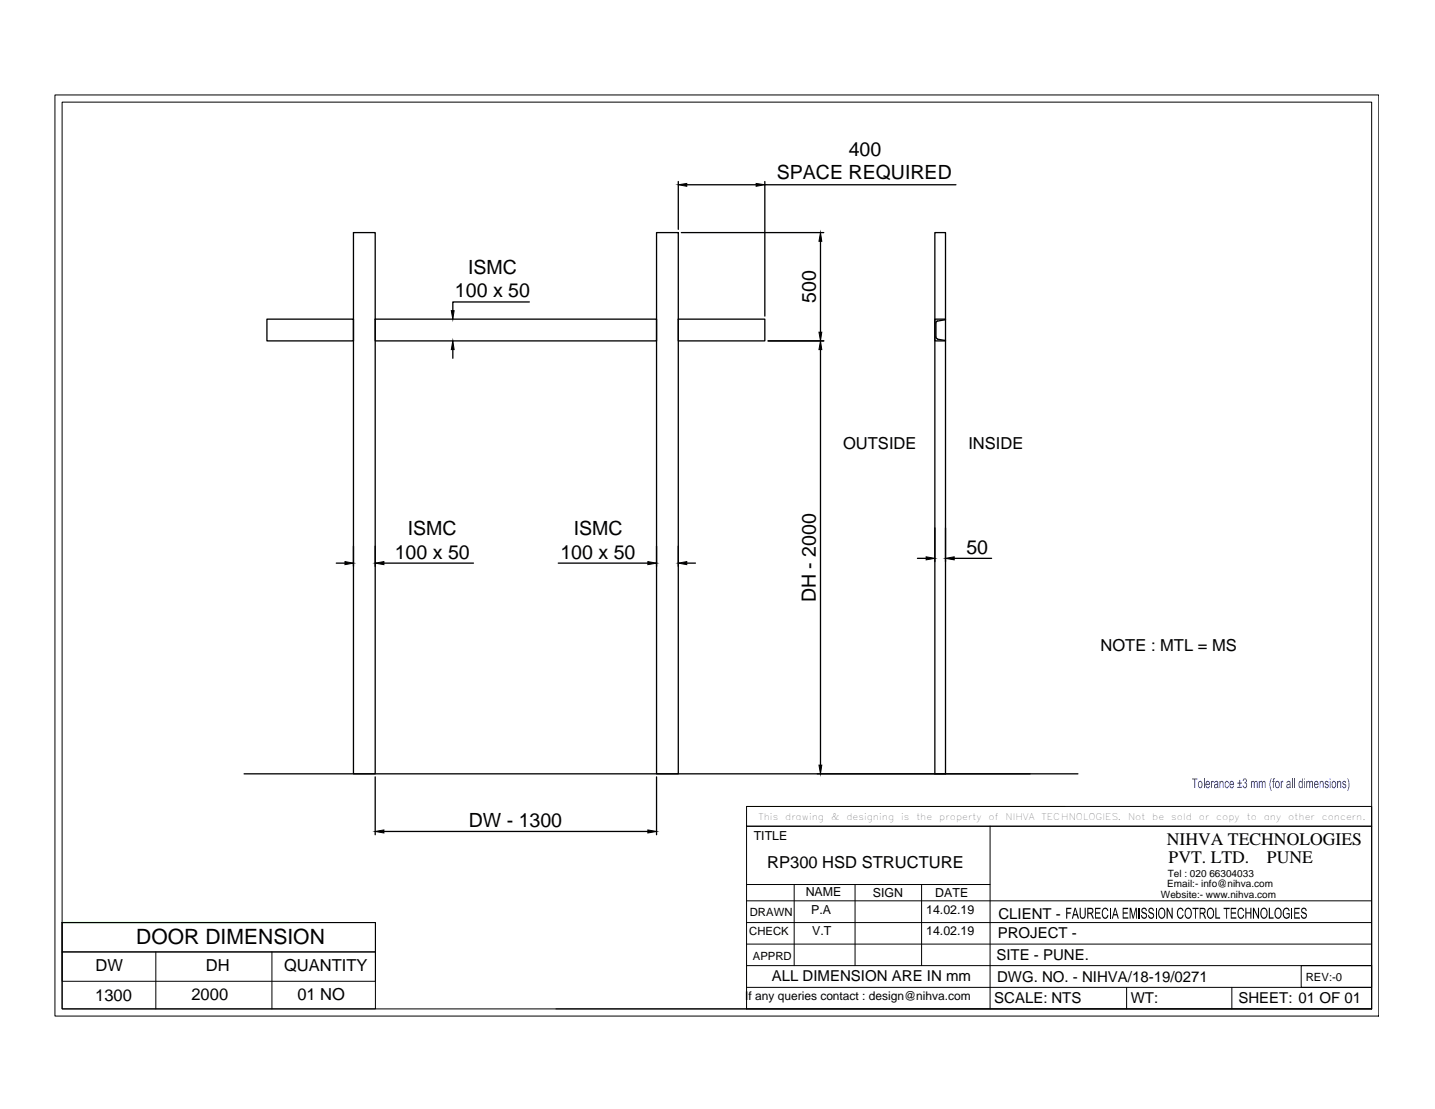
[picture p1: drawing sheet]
<svg xmlns="http://www.w3.org/2000/svg" width="279mm" height="216mm" viewBox="0 0 279 216" stroke-linecap="round" stroke-linejoin="round" font-family="sans-serif">
<!-- layer: 0 -->
<g fill="none" stroke="#000" stroke-width=".25">
<path d="M132.1 35.3v9.3M133.7 36h13.5M148.9 35.3v26.2M148.9 36h37.2M68.8 45.3h4.3v105.4h-4.3zM103.1 58.8h-14.9v1.7M127.8 45.3h4.3v105.4h-4.3zM132.7 45.3h27.7M159.8 47v17.7M52 62.1h16.8v4.3h-16.8zM73.1 62.1h54.7v4.3h-54.7zM88.2 68.1v1.7"/>
<path d="M132.1 62.1h16.8v4.3h-16.8zM149.5 66.4h10.9M159.8 68.1v80.9M65.5 109.6h1.7M68.8 106.3v4M73.1 106.3v4M74.7 109.6h17.5M108.7 109.6h17.4M127.8 106.3v4M132.1 106.3v4M133.7 109.6h1.7M47.5 150.7h162.4"/>
<path d="M73.1 151.2v11.3M127.8 151.2v11.3M74.7 161.9h51.4"/>
</g>
<g fill="#000" stroke="#000" stroke-width=".19">
<path d="M132.1 36l1.6-.3v.6zM147.2 35.7l1.7 .3-1.7 .3zM159.8 45.3l.2 1.7h-.5zM88.2 66.4l.2 1.7h-.5zM87.9 60.5h.5l-.2 1.6zM159.8 66.4l.2 1.7h-.5zM159.5 64.7h.5l-.2 1.7zM67.2 109.3l1.6 .3-1.6 .3zM73.1 109.6l1.6-.3v.6zM126.1 109.3l1.7 .3-1.7 .3zM132.1 109.6l1.6-.3v.6zM159.5 149h.5l-.2 1.7z"/>
<path d="M73.1 161.9l1.6-.3v.6zM126.1 161.6l1.7 .3-1.7 .3z"/>
</g>
<path d="M145.4 157h62M145.4 187v9.4" fill="none" stroke="#ff0" stroke-width=".19"/>
<g fill="#00f">
<path d="M232.1 151.5h1.1v.3h-.5v1.6h-.2v-1.6h-.4z"/>
<path d="M234.3 151.5h.2v1.9h-.2z"/>
<path d="M235.8 152h.2v.3l.2-.3 .1 .1-.1 .2a.24 .24 0 0 0-.3 .1 .24 .24 0 0 0 .1 .3v.7h-.2z"/>
<path d="M237.4 152h.2v.3l.1-.2a.36 .36 0 0 1 .5 0 .36 .36 0 0 1 0 .5v.8h-.1v-.8a.27 .27 0 0 0-.3-.4 .27 .27 0 0 0-.2 .4v.8h-.2z"/>
<path d="M238.5 152.2a.39 .39 0 0 1 .5-.2 .39 .39 0 0 1 .3 .5h-.2a.28 .28 0 0 0-.4-.2 .28 .28 0 0 0-.1 .4l.1 .4a.25 .25 0 0 0 .3 .2 .25 .25 0 0 0 .1-.4l.2 .1-.2 .4h-.4l-.1-.1-.2-.2z"/>
<path d="M242.1 151.6h.5l.2 .5a.33 .33 0 0 0 0 .6v.4l-.2 .3h-.4l-.2-.1v-.4h.1a.3 .3 0 0 0 .4 .4 .3 .3 0 0 0 .1-.5l-.1-.3h-.2v-.2h.2l.1-.2a.26 .26 0 0 0-.2-.4 .26 .26 0 0 0-.3 .3h-.1z"/>
<path d="M243.6 152l.1 .2a.28 .28 0 0 1 .3-.2 .28 .28 0 0 1 .3 .3l.1-.2a.31 .31 0 0 1 .4 0 .31 .31 0 0 1 .1 .4v.9h-.2v-.8a.24 .24 0 0 0-.2-.4 .24 .24 0 0 0-.2 .4v.8h-.2v-.9a.24 .24 0 0 0-.3-.3 .24 .24 0 0 0-.1 .4v.8h-.1z"/>
<path d="M245.1 152h.2v.3a.28 .28 0 0 1 .2-.3 .28 .28 0 0 1 .3 .3l.1-.1a.3 .3 0 0 1 .4-.1 .3 .3 0 0 1 .1 .4v.9h-.2v-.8a.23 .23 0 0 0-.2-.4 .23 .23 0 0 0-.1 .4v.8h-.2v-.9a.24 .24 0 0 0-.3-.3 .24 .24 0 0 0-.1 .4v.8h-.2z"/>
<path d="M247.5 151.5h.1l-.2 .6-.1 .9 .3 1-.3-.3-.1-.7v-.8z"/>
<path d="M247.9 151.5h.4l-.1 .2-.2 .1v.2h.2v.2h-.2v1.2h-.2v-1.2h-.1v-.2h.1z"/>
<path d="M249.4 152h.1v.3l.2-.3h.1v.3a.29 .29 0 0 0-.2 .1 .29 .29 0 0 0-.1 .3v.7h-.1z"/>
<path d="M251.5 151.5h.2v1.9h-.2z"/>
<path d="M252 151.5h.1v1.9h-.1z"/>
<path d="M254.3 152h.2v.3a.28 .28 0 0 1 .3-.3 .28 .28 0 0 1 .2 .3l.1-.1a.3 .3 0 0 1 .4-.1 .3 .3 0 0 1 .1 .4v.9h-.1v-.8a.25 .25 0 0 0-.3-.4 .23 .23 0 0 0-.1 .4v.8h-.2v-.9a.24 .24 0 0 0-.3-.3 .24 .24 0 0 0-.1 .4v.8h-.2z"/>
<path d="M256.9 152l.2 .2a.36 .36 0 0 1 .5-.1 .36 .36 0 0 1 .1 .5v.8h-.2v-.8a.27 .27 0 0 0-.2-.4 .27 .27 0 0 0-.2 .4v.8h-.2z"/>
<path d="M258 152.1l.2-.1 .4 .1 .1 .3h-.2a.22 .22 0 0 0-.2-.2 .22 .22 0 0 0-.2 .2 .22 .22 0 0 0 .3 .2l.3 .2-.1 .4a.38 .38 0 0 1-.4 .2 .38 .38 0 0 1-.3-.4h.1a.26 .26 0 0 0 .3 .3 .26 .26 0 0 0 .3-.3l-.6-.4z"/>
<path d="M260.3 152h.2v.3l.1-.2a.37 .37 0 0 1 .5 0 .37 .37 0 0 1 0 .5v.8h-.1v-.8a.27 .27 0 0 0-.3-.4 .27 .27 0 0 0-.2 .4v.8h-.2z"/>
<path d="M261.4 152.1l.2-.1a.33 .33 0 0 1 .5 .4h-.2a.22 .22 0 0 0-.2-.2 .22 .22 0 0 0-.2 .2 .22 .22 0 0 0 .3 .2 .41 .41 0 0 1 .3 .5 .41 .41 0 0 1-.4 .4 .41 .41 0 0 1-.4-.5h.2a.25 .25 0 0 0 .2 .3 .25 .25 0 0 0 .3-.3 .25 .25 0 0 0-.4-.2l-.2-.3z"/>
<path d="M262.3 151.5l.3 .3 .1 .6v.7l-.2 .9-.2-.1 .3-.8v-.8z"/>
<path d="M233.4 152.2a.52 .52 0 0 1 .7 0 .52 .52 0 0 1 0 .7l-.2 .5h-.5l-.2-.4zM233.5 152.3l-.1 .2 .1 .6a.3 .3 0 0 0 .4 .1 .3 .3 0 0 0 .1-.4v-.3a.28 .28 0 0 0-.2-.2 .28 .28 0 0 0-.3 0z"/>
<path d="M234.8 152.2a.49 .49 0 0 1 .6 0 .49 .49 0 0 1 .2 .6h-.7v.3a.24 .24 0 0 0 .3 .2 .24 .24 0 0 0 .2-.3l.2 .1-.3 .3-.5-.1-.1-.4zM235 152.3l-.1 .3h.5a.29 .29 0 0 0-.1-.3 .29 .29 0 0 0-.3 0z"/>
<path d="M236.5 152.2l.4-.2 .3 .2 .1 1.2h-.2v-.2l-.3 .2a.39 .39 0 0 1-.4-.4 .39 .39 0 0 1 .4-.4 .22 .22 0 0 0 .2-.3 .22 .22 0 0 0-.3-.1 .22 .22 0 0 0-.2 .3l-.1-.1zM236.6 152.9a.25 .25 0 0 0 0 .3 .25 .25 0 0 0 .4 0 .25 .25 0 0 0 0-.3v-.2z"/>
<path d="M239.5 152.2l.2-.2h.3l.3 .6v.2h-.7v.3a.26 .26 0 0 0 .3 .2 .26 .26 0 0 0 .2-.3h.2l-.2 .4h-.4l-.2-.1-.1-.3zM239.7 152.2l-.1 .4h.5l-.1-.3z"/>
<path d="M241.3 151.8h.2v.5h.3v.3h-.3v.5h-.2v-.5h-.4v-.3h.4zM240.9 153.2h.9v.2h-.9z"/>
<path d="M248.4 152.2a.52 .52 0 0 1 .7 0 .52 .52 0 0 1 .1 .7l-.3 .5h-.4l-.2-.4zM248.6 152.2l-.2 .3v.4a.3 .3 0 0 0 .4 .4 .3 .3 0 0 0 .2-.5l-.1-.5z"/>
<path d="M250.6 152.2l.2-.2a.36 .36 0 0 1 .4 .1 .36 .36 0 0 1 .1 .5v.8h-.2v-.2l-.2 .2a.41 .41 0 0 1-.5-.4 .41 .41 0 0 1 .5-.4 .22 .22 0 0 0 .2-.3 .22 .22 0 0 0-.3-.1 .22 .22 0 0 0-.2 .3l-.1-.1zM250.6 152.9a.28 .28 0 0 0 .4 .4 .28 .28 0 0 0 .1-.5z"/>
<path d="M253.5 151.5h.1v1.9h-.1v-.2l-.1 .2a.59 .59 0 0 1-.5-.3 .59 .59 0 0 1-.1-.6l.1-.1a.33 .33 0 0 1 .2-.4 .33 .33 0 0 1 .4 .2zM253.1 152.3l-.1 .5a.28 .28 0 0 0 .2 .4 .28 .28 0 0 0 .3-.3v-.4a.22 .22 0 0 0-.1-.3 .22 .22 0 0 0-.3 .1z"/>
<path d="M253.9 151.5h.2v.3h-.2zM253.9 152h.2v1.4h-.2z"/>
<path d="M255.9 152.2l.3-.2h.3l.2 .5v.3l-.7 .1a.29 .29 0 0 0 .2 .4 .29 .29 0 0 0 .4-.3h.1l-.2 .4h-.4l-.1-.1-.2-.3zM256.1 152.3l-.1 .3h.6a.28 .28 0 0 0-.2-.4 .28 .28 0 0 0-.3 .1z"/>
<path d="M258.9 151.5h.2v.3h-.2zM258.9 152h.2v1.4h-.2z"/>
<path d="M259.4 152.1l.4-.1 .2 .2 .2 .3-.1 .7a.5 .5 0 0 1-.7 .1 .5 .5 0 0 1-.1-.7zM259.6 152.2l-.2 .5 .1 .4a.35 .35 0 0 0 .5 0 .35 .35 0 0 0 0-.5l-.1-.3z"/>
</g>
<g fill="none" stroke="#000" stroke-width=".19">
<path d="M10.7 18.5h257.8v179.3h-257.8zM12.1 19.9h255v176.5h-255zM145.4 157h121.7v3.9h-121.7zM12.1 179.6h61v16.8h-61zM12.1 179.6h61v5.7h-61zM145.4 179.6h121.7M145.4 175.4h121.7M145.4 172.2h47.4M154.6 172.2v15.8M166.5 172.2v15.8M179.4 172.2v15.8M192.8 160.9v35.5"/>
<path d="M216.2 176.7v2.1M225.1 176.7v2.1M251.5 176.7v2.1M267.1 160.9v35.5M267.1 160.9h-121.7v35.5M12.1 185.3h61v5.7h-61zM30.3 185.3v11.1M52.9 185.3v11.1M108.2 196.4h158.9M145.4 188h121.7M145.4 183.8h121.7M145.4 192.2h121.7"/>
<path d="M219.4 192.2v4.2M239.8 192.2v4.2M253.4 188h13.7v4.2h-13.7z"/>
</g>
<g fill="#000">
<path d="M207.6 176.7h1v.3h-.8v.6h.7v.3h-.7v.9h-.2zM210.2 176.7h.2l.1 1.6a.4 .4 0 0 0 .5 .3 .4 .4 0 0 0 .2-.6v-1.3h.2l-.1 1.9-.4 .3-.5-.2-.2-.5zM213.2 176.7h1.1v.3h-.9v.6h.8v.3h-.8v.7h.9v.2h-1.1zM214.8 176.9l.3-.2h.3l.3 .2 .1 .4-.2 .1-.1-.2a.44 .44 0 0 0-.6-.2 .44 .44 0 0 0-.2 .6v.6l.3 .3a.43 .43 0 0 0 .5 0 .43 .43 0 0 0 .1-.4l.2 .2-.3 .5-.4 .1-.4-.2-.2-.5v-.8zM218.6 176.7h1.1v.3h-.9v.6h.8v.3h-.8v.7h.9v.2h-1.1zM219.9 176.7h.3l.5 1.8 .4-1.8h.2v2.1h-.1v-1.7l-.5 1.7h-.2l-.4-1.7v1.7h-.2zM222.3 176.9l.4-.2h.3l.2 .2 .1 .4-.2 .1v-.2a.34 .34 0 0 0-.4-.2 .34 .34 0 0 0-.3 .4 .34 .34 0 0 0 .5 .2l.4 .3v.5l-.1 .4-.5 .1-.4-.3-.1-.4 .2-.1v.3l.3 .2h.3l.2-.4-.2-.2-.6-.3-.2-.2zM223.7 176.9l.3-.2 .4 .1 .2 .3v.2l-.1 .1a.35 .35 0 0 0-.3-.5 .35 .35 0 0 0-.4 .4 .35 .35 0 0 0 .4 .3l.5 .4v.5l-.2 .3-.4 .1-.3-.1-.3-.6 .2-.1 .1 .4 .3 .1a.39 .39 0 0 0 .4-.4 .39 .39 0 0 0-.4-.3l-.5-.4zM227.1 176.7h.3l.7 1.7v-1.7h.2v2.1h-.2l-.7-1.6v1.6h-.3zM229.4 176.9l.4-.2 .4 .1 .2 .5-.2 .1a.44 .44 0 0 0-.5-.5 .44 .44 0 0 0-.3 .6v.8a.41 .41 0 0 0 .5 .3 .41 .41 0 0 0 .3-.5l.2 .1v.1l-.2 .5-.5 .1-.3-.2-.3-.8zM232.2 176.7h1.2v.3h-.5v1.8h-.2v-1.8h-.5zM236.6 176.7h.2v1.9h.8v.2h-1z"/>
<path d="M238.2 176.7h1.2v.3h-.5v1.8h-.2v-1.8h-.5zM239.6 176.7h1.1v.3h-.9v.6h.9v.3h-.9v.7h.9v.2h-1.1zM241.1 177l.6-.3 .4 .2 .1 .3-.2 .2-.2-.5h-.3l-.3 .3-.1 .6 .1 .6a.43 .43 0 0 0 .6 .2 .43 .43 0 0 0 .2-.5l.3 .1-.4 .6-.4 .1-.3-.2-.3-.6v-.7zM242.5 176.7h.2v.9h.7v-.9h.3v2.1h-.3v-1h-.7v1h-.2zM244 176.7h.2l.7 1.7v-1.7h.2v2.1h-.2l-.7-1.6v1.6h-.2zM247 176.7h.3v1.9h.7v.2h-1zM250 176.9l.4-.2h.3l.3 .2 .1 .4-.2 .1v-.2a.44 .44 0 0 0-.6-.2 .44 .44 0 0 0-.3 .4v.7l.4 .5 .5-.2v-.4h-.4v-.2l.6-.1v.9l-.7 .3-.5-.4-.1-1zM252 176.7h1.1v.3h-.9v.6h.8v.3h-.8v.7h.9v.2h-1.1zM253.4 176.9l.4-.2h.3l.2 .2 .1 .4-.2 .1v-.2a.34 .34 0 0 0-.4-.2 .34 .34 0 0 0-.3 .4 .34 .34 0 0 0 .5 .2l.4 .4v.6l-.4 .3-.4-.1-.2-.2-.1-.4 .2-.1v.2a.38 .38 0 0 0 .5 .3 .38 .38 0 0 0 .3-.4 .38 .38 0 0 0-.4-.3l-.5-.2z"/>
<path d="M209.2 176.7h.3l.6 2.1h-.3l-.1-.6h-.6l-.2 .6h-.2zM209.4 176.9l-.3 1.1h.5z"/>
<path d="M211.7 176.7h.8l.3 .2 .1 .6-.2 .3-.2 .1 .5 .9h-.2l-.5-.9h-.4v.9h-.2zM211.9 177v.7h.5a.34 .34 0 0 0 .3-.4 .34 .34 0 0 0-.3-.3z"/>
<path d="M217 176.7h.2l.6 2.1h-.2l-.1-.6h-.7l-.1 .6h-.2zM217.1 176.9l-.2 1.1h.5z"/>
<path d="M225.7 176.9l.6-.2 .5 .5 .1 .9-.2 .5-.3 .2h-.4l-.4-.4-.1-.9zM225.8 177.1l-.1 .3v.9l.3 .3h.4l.3-.4-.1-.9-.3-.4z"/>
<path d="M230.9 176.9l.6-.2 .5 .5v1l-.4 .6h-.6l-.3-.4v-1zM231.1 177l-.2 .4-.1 .6 .2 .4 .2 .2a.68 .68 0 0 0 .6-1l-.3-.6z"/>
<path d="M233.6 176.7h.8l.2 .2 .1 .6-.4 .4 .6 .9h-.3l-.5-.9h-.3v.9h-.2zM233.8 177v.7h.4a.34 .34 0 0 0 .4-.4 .34 .34 0 0 0-.4-.3z"/>
<path d="M235.2 176.9l.6-.2 .5 .5v1.1l-.4 .5h-.6l-.2-.4-.1-.8zM235.5 177l-.3 .3v.8l.2 .4 .4 .1 .4-.4v-.8l-.3-.4z"/>
<path d="M245.6 176.9l.6-.2 .5 .5v1.1l-.4 .5h-.4l-.4-.4-.1-.9zM245.8 177l-.2 .5v.8l.2 .2 .4 .1 .4-.4v-.8l-.3-.4z"/>
<path d="M248.4 176.9l.5-.2 .6 .5v.9l-.1 .5-.3 .2h-.6l-.3-.4-.1-.9zM248.6 177l-.2 .4v.8l.2 .4h.3l.4-.4v-.8l-.2-.4z"/>
</g>
<path d="M221.8 176.7v2.1" fill="none" stroke="#000" stroke-width=".21"/>
<!-- layer: 1 -->
<path d="M12.1 179.6h44.2" fill="none" stroke="#0f0" stroke-width=".25"/>
<!-- layer: 0 -->
<path d="M182 45.3h2.1v105.4h-2.1zM182.2 65.6l.3 .4M182.5 66l1.5 .3M182.5 62.5l-.3 .3v2.8M184 62.2l.1-.1h-2.1v4.3h2.1l-.1-.2M184 62.3l-1.5 .2M178.6 108.7h1.7M182 102.8v6.5M184.1 102.8v6.5M185.8 108.7h7.3" fill="none" stroke="#000" stroke-width=".25"/>
<path d="M180.3 108.4l1.7 .3-1.7 .3zM184.1 108.7l1.7-.3v.6z" fill="#000" stroke="#000" stroke-width=".19"/>
<text font-size="4.1" x="26.5" y="183.8">DOOR DIMENSION</text>
<g font-size="3.8">
<text x="151.2" y="34.9">SPACE REQUIRED</text>
<text x="165.3" y="30.3">400</text>
<text x="91.1" y="53.3">ISMC</text>
<text x="88.6" y="57.9">100 x 50</text>
<text x="158.9" y="59" transform="rotate(-90 158.9 59)">500</text>
<text x="79.4" y="104.1">ISMC</text>
<text x="111.7" y="104.1">ISMC</text>
<text x="188.2" y="107.8">50</text>
<text x="76.9" y="108.7">100 x 50</text>
<text x="109.1" y="108.7">100 x 50</text>
<text x="158.9" y="117.3" transform="rotate(-90 158.9 117.3)">DH - 2000</text>
<text x="91.3" y="161">DW - 1300</text>
</g>
<g font-size="3.4">
<text x="227.2" y="164.4">NIHVA TECHNOLOGIES</text>
<text x="227.5" y="168">PVT. LTD.</text>
<text x="246.7" y="168">PUNE</text>
</g>
<g font-size="3.2">
<text x="164.2" y="87.3">OUTSIDE</text>
<text x="188.5" y="87.3">INSIDE</text>
<text x="214.3" y="126.7">NOTE : MTL = MS</text>
<text x="149.4" y="169">RP300 HSD STRUCTURE</text>
<text x="18.6" y="189.1">DW</text>
<text x="40.1" y="189">DH</text>
<text x="55.3" y="189">QUANTITY</text>
<text x="18.5" y="194.8">1300</text>
<text x="37.3" y="194.7">2000</text>
<text x="57.9" y="194.6">01 NO</text>
</g>
<g font-size="2.9">
<text x="194.4" y="178.8">CLIENT -</text>
<text x="194.3" y="182.7">PROJECT -</text>
<text x="150.3" y="190.9">ALL DIMENSION ARE IN mm</text>
<text x="194" y="186.9">SITE - PUNE.</text>
<text x="194.1" y="191.1">DWG. NO. - NIHVA/18-19/0271</text>
<text x="193.6" y="195.4">SCALE: NTS</text>
<text x="220.2" y="195.3">WT:</text>
<text x="241.1" y="195.4">SHEET: 01 OF 01</text>
</g>
<g font-size="2.4">
<text x="146.8" y="163.5">TITLE</text>
<text x="156.9" y="174.4">NAME</text>
<text x="157.9" y="177.9">P.A</text>
<text x="170" y="174.6">SIGN</text>
<text x="180.3" y="177.9">14.02.19</text>
<text x="182.1" y="174.6">DATE</text>
<text x="158.1" y="182.1">V.T</text>
<text x="180.3" y="182.1">14.02.19</text>
</g>
<text font-size="2.3" x="145.1" y="194.8">If any queries contact : design@nihva.com</text>
<g font-size="2.2">
<text x="146" y="178.4">DRAWN</text>
<text x="145.9" y="182.1">CHECK</text>
<text x="146.6" y="186.8">APPRD</text>
<text x="254.2" y="191">REV:-0</text>
</g>
<g font-size="1.9">
<text x="227.3" y="172.7">Email:- info@nihva.com</text>
<text x="227.4" y="170.7">Tel : 020 66304033</text>
<text x="226" y="174.8">Website:- www.nihva.com</text>
</g>
<g font-size="1.8">
<text x="147.7" y="159.7">This</text>
<text x="152.9" y="159.7">drawing</text>
<text x="161.8" y="159.7">&amp;</text>
<text x="164.8" y="159.7">designing</text>
<text x="175.5" y="159.7">is</text>
<text x="178.4" y="159.7">the</text>
<text x="182.9" y="159.7">property</text>
<text x="192.5" y="159.7">of</text>
<text x="195.8" y="159.7">NIHVA</text>
<text x="202.8" y="159.7">TECHNOLOGIES.</text>
<text x="219.6" y="159.7">Not</text>
<text x="224.4" y="159.7">be</text>
<text x="228.1" y="159.7">sold</text>
<text x="233.4" y="159.7">or</text>
<text x="236.8" y="159.7">copy</text>
<text x="242.7" y="159.7">to</text>
<text x="246.1" y="159.7">any</text>
<text x="250.8" y="159.7">other</text>
<text x="257.4" y="159.7">concern.</text>
</g>
</svg>
